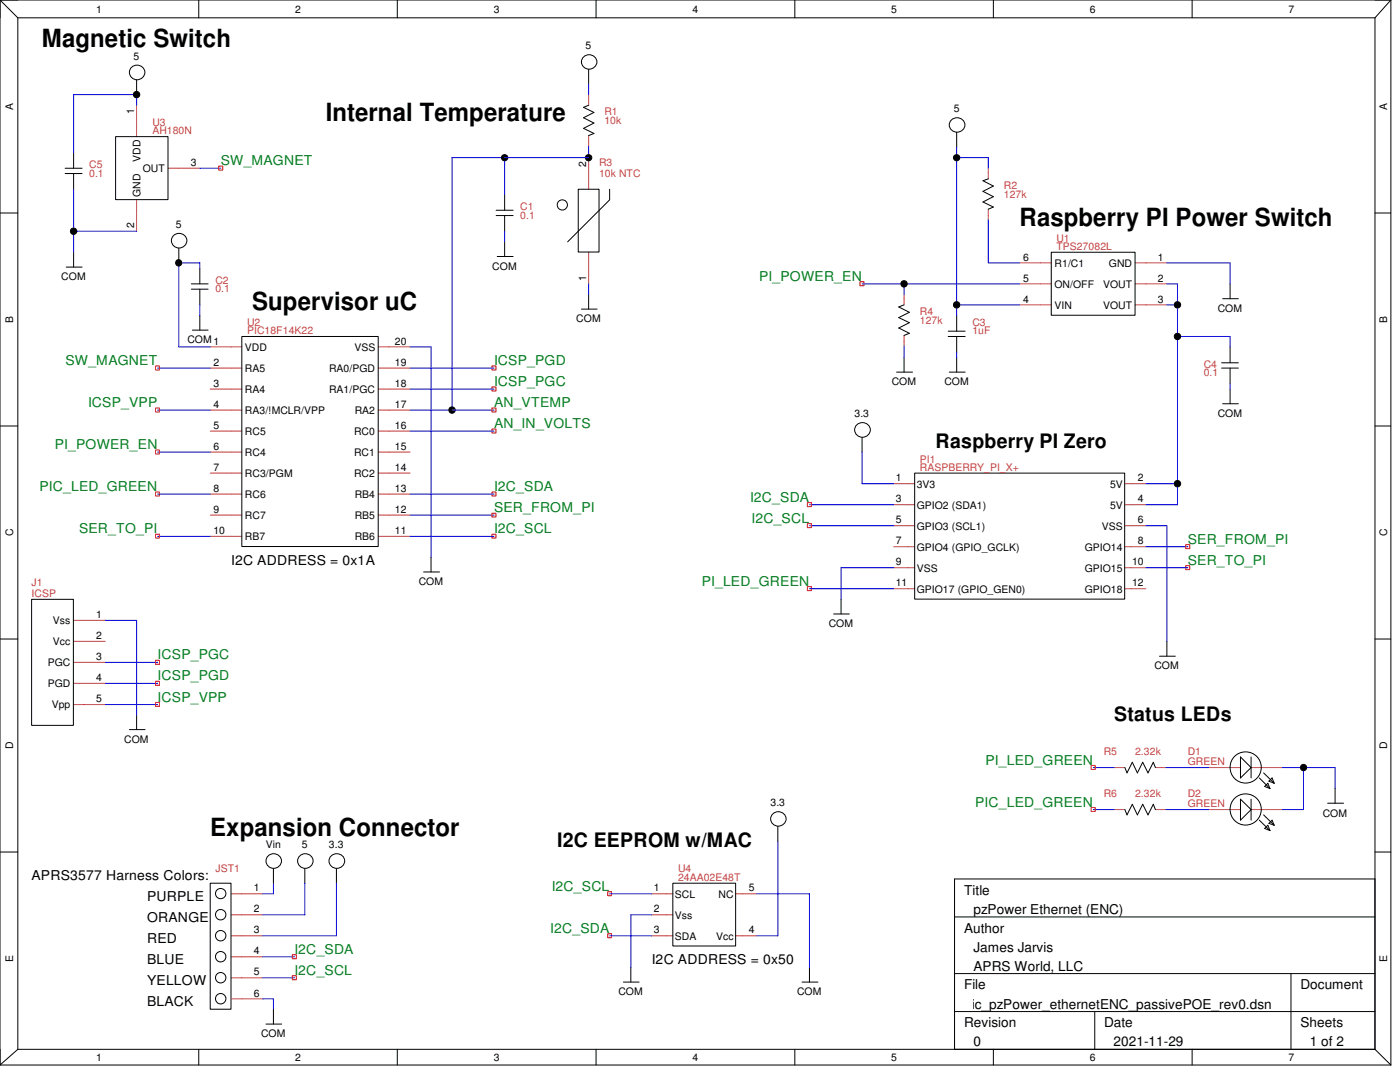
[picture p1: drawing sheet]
<svg xmlns="http://www.w3.org/2000/svg" width="279mm" height="216mm" viewBox="0 0 279 216" stroke-linecap="round" stroke-linejoin="round" font-family="sans-serif">
<g fill="none" stroke="#c04040" stroke-width=".2">
<path d="M117.5 18.9v2.1M27.3 21v6.3M27.3 39.9v6.2M33.6 33.6h6.3M117.5 27.1v2.1M117.5 31.5v6.3M197.2 33.6v2.1M117.5 50.3v6.3M180.4 58.8v2M197.2 41.7v2.2M203.5 52.5h6.3M203.5 56.6h6.3"/>
<path d="M226.6 52.5h6.3M226.6 56.6h6.3M42 69.2h6.3M42 73.4h6.3M42 77.6h6.3M75.5 69.2h6.3M75.5 73.4h6.3M75.5 77.6h6.3M180.4 66.9v2.1M203.5 60.8h6.3M226.6 60.8h6.3M42 81.8h6.3"/>
<path d="M42 86h6.3M42 90.2h6.3M42 94.4h6.3M42 98.6h6.3M75.5 81.8h6.3M75.5 86h6.3M75.5 90.2h6.3M75.5 94.4h6.3M75.5 98.6h6.3M178.4 96.5h4.1M224.5 96.5h4.2M42 102.8h6.3"/>
<path d="M42 107h6.3M75.5 102.8h6.3M75.5 107h6.3M178.4 100.7h4.1M178.4 104.9h4.1M178.4 109.1h4.1M178.4 113.3h4.1M178.4 117.5h4.1M224.5 100.7h4.2M224.5 104.9h4.2M224.5 109.1h4.2M224.5 113.3h4.2"/>
<path d="M224.5 117.5h4.2M14.7 123.8h6.3M14.7 128h6.3M14.7 132.2h6.3M14.7 136.4h6.3M14.7 140.6h6.3M222.4 153.2h2.1M230.6 153.2h2.1M241.3 153.2h6.3M249.7 153.2h6.2M46.1 178.4h6.4M130.1 178.4h4.2"/>
<path d="M146.9 178.4h4.1M222.4 161.5h2.1M230.6 161.5h2.1M241.3 161.5h6.3M249.7 161.5h6.2M46.1 182.5h6.4M46.1 186.7h6.4M46.1 190.9h6.4M46.1 195.1h6.4M46.1 199.3h6.4M130.1 182.5h4.2M130.1 186.7h4.2"/>
<path d="M146.9 186.7h4.1"/>
</g>
<g fill="none" stroke="#000" stroke-width=".2">
<path d="M0 0h277.6M0 0v212.5M0 0l3.6 3.6M3.6 3.6h270.8M3.6 3.6v205.8M27.3 16v2.9M39.7 0v3.6M79.3 0v3.6M116.3 11.5a1.48 1.48 0 0 1 2.6 .1 1.48 1.48 0 0 1-1.3 2.2 1.45 1.45 0 0 1-1.4-.8 1.45 1.45 0 0 1 .1-1.5zM117.5 13.8v3M119 0v3.6M158.6 0v3.6"/>
<path d="M198.2 0v3.6M237.9 0v3.6M274.4 3.6v205.8M277.6 0v212.5M277.6 0l-3.2 3.6M13 33.6h3.4M13 34.6h3.4M14.7 30.4v3.2M14.7 34.6v3.2M23.1 27.3h10.4v12.5h-10.4zM100.7 38.8v3.2M115.4 37.8h4.1v12.5h-4.1z"/>
<path d="M117.5 21l-1 .4 2 1-2 1.1 2 1.1-2 1 2 1-1 .5M121.7 37.8v2.1l-8.4 8.4M189.7 24.1a1.52 1.52 0 0 1 2.1-.4 1.52 1.52 0 0 1 .5 2.1 1.52 1.52 0 0 1-2.1 .4 1.52 1.52 0 0 1-.5-2.1zM190.9 26.4v3M197.2 35.7l-1 .4 2 1-2 1.1 2 1-2 1.1 2 1-1 .4M0 42.5h3.6M13.2 53.3h3.2M14.7 50.3v3M35.7 49.5v3M38.2 56.6h3.3M38.2 57.7h3.3M39.9 53.5v3.1"/>
<path d="M39.9 57.7v3.1M99 42h3.4M99 43h3.4M99.2 51.2h3.2M100.7 43v3.1M100.7 48.3v2.9M117.5 58.8v2.9M209.8 50.3h16.7v12.6h-16.7zM244 59.6h3.1M245.5 56.6v3M274.4 42.5h3.2M38.4 65.9h3.1"/>
<path d="M39.9 62.9v3M48.3 67.1h27.2v42h-27.2zM116 61.7h3.2M178.9 74.3h3.2M180.4 71.3v3M180.4 60.8l-1 .5 2.1 1-2.1 1.1 2.1 1-2.1 1 2.1 1.1-1.1 .4M189.2 67.1h3.4M189.2 66.1h3.4M189.4 74.3h3.2M190.9 62.9v3.2M190.9 67.1v3.2M190.9 71.3v3"/>
<path d="M243.8 73.4h3.3M243.8 72.4h3.3M245.5 69.2v3.2M245.5 73.4v3.2M245.5 77.6v3M0 85h3.6M170.9 84.9a1.51 1.51 0 0 1 2.5 .1 1.51 1.51 0 0 1-1.3 2.2 1.48 1.48 0 0 1-1.3-.7 1.48 1.48 0 0 1 .1-1.6zM172 87.3v2.9M182.5 94.4h42v25.1h-42zM244 80.6h3.1M274.4 85h3.2M6.3 119.6h8.3v25.1h-8.3z"/>
<path d="M84.5 114.1h3.2M86 111.2v2.9M167.9 119.6v2.9M0 127.5h3.6M166.4 122.5h3.1M231.4 130.9h3.2M232.9 128v2.9M274.4 127.5h3.2M25.8 145.6h3.2M27.3 142.7v2.9M224.5 153.2l.4 1 1.1-2.1 1 2.1 1-2.1 1.1 2.1 1.1-2.1 .4 1.1M247.6 151l2.1 2.2-2.1 2z"/>
<path d="M247.6 159.5l2.1 2-2.1 2.2zM249.7 151v4.2M249.7 159.5v4.2M251.3 155.2l2.1 2.2M252.2 154.2l2.1 2.1M252.4 156.9l.6-.6 .4 1.1zM253.2 155.9l.7-.7 .4 1.1zM266.4 157.4v2.9M0 170h3.6M42 176.2h4.1v25.2h-4.1zM54.6 173.3v2.9M60.8 173.3v2.9"/>
<path d="M66 170.9a1.51 1.51 0 0 1 2.5 .1 1.51 1.51 0 0 1-1.3 2.3 1.48 1.48 0 0 1-1.3-.8 1.48 1.48 0 0 1 .1-1.6zM67.1 173.3v2.9M134.3 176.2h12.5v12.6h-12.5zM154.1 162.6a1.48 1.48 0 0 1 2.5 .1 1.48 1.48 0 0 1-1.3 2.1 1.45 1.45 0 0 1-1.3-.7 1.45 1.45 0 0 1 .1-1.5zM155.2 164.9v3M224.5 161.5l.4 1.1 1.1-2.1 1 2.1 1-2.1 1.1 2.1 1.1-2.1 .4 1M251.3 163.7l2.1 2M252.2 162.6l2.1 2.1M252.4 165.3l.6-.6 .4 1zM253.2 164.3l.7-.6 .4 1zM265 160.3h3.1M274.4 175.4h-83.9v34"/>
<path d="M274.4 170h3.2M124.4 196h3.2M125.9 193v3M160.1 196h3.1M161.5 193v3M190.5 183h83.9M190.5 194.3h83.9M257.6 194.3v15.1M0 212.5h277.6M3.6 209.4h270.8M3.6 209.4l-3.6 3.1M39.7 209.4v3.1"/>
<path d="M53.1 204.3h3.1M54.6 201.4v2.9M79.3 209.4v3.1M119 209.4v3.1M158.6 209.4v3.1M190.5 201.8h83.9M198.2 209.4v3.1M218.5 201.8v7.6M237.9 209.4v3.1M274.4 209.4l3.2 3.1"/>
<circle cx="27.3" cy="18.9" r=".64"/>
<circle cx="27.4" cy="14.5" r="1.51"/>
<circle cx="100.7" cy="31.5" r=".63"/>
<circle cx="117.5" cy="31.5" r=".63"/>
<circle cx="190.9" cy="31.5" r=".63"/>
<circle cx="14.7" cy="46.1" r=".64"/>
<circle cx="35.7" cy="52.4" r=".63"/>
<circle cx="35.8" cy="48" r="1.51"/>
<circle cx="112.2" cy="40.9" r="1.02"/>
<circle cx="180.4" cy="56.6" r=".64"/>
<circle cx="190.9" cy="60.8" r=".64"/>
<circle cx="235" cy="60.8" r=".64"/>
<circle cx="235" cy="67.1" r=".64"/>
<circle cx="90.2" cy="81.8" r=".64"/>
<circle cx="235" cy="96.5" r=".64"/>
<circle cx="248.6" cy="153.1" r="3.1"/>
<circle cx="260.1" cy="153.2" r=".63"/>
<circle cx="44" cy="178.3" r="1.04"/>
<circle cx="54.7" cy="171.8" r="1.51"/>
<circle cx="61" cy="171.8" r="1.51"/>
<circle cx="248.6" cy="161.5" r="3.1"/>
<circle cx="44" cy="199.3" r="1.04"/>
<circle cx="44" cy="190.9" r="1.04"/>
<circle cx="44" cy="195.1" r="1.04"/>
<circle cx="44" cy="182.5" r="1.04"/>
<circle cx="44" cy="186.7" r="1.04"/>
</g>
<g fill="none" stroke="#00f" stroke-width=".2">
<path d="M117.5 16.8v2.1M14.7 37.8v12.5M27.3 21v-2.1h-12.6v11.5M39.9 33.6h4.2M100.7 31.5v7.3M117.5 29.2v2.3h-27.3v50.3M190.9 29.4v33.5M190.9 31.5h6.3v2.1M14.7 46.1h12.6M39.9 53.5v-1h-4.2v16.7h6.3M100.7 46.1v2.2M117.5 56.6v2.2"/>
<path d="M172 56.6h31.5M180.4 56.6v2.2M197.2 43.9v8.6h6.3M232.9 56.6h2.1v44.1h-6.3M232.9 52.5h12.6v4.1M31.5 73.4h10.5M39.9 60.8v2.1M81.8 69.2h4.2v42M81.8 73.4h16.8M81.8 77.6h16.8M180.4 69v2.3M190.9 60.8h12.6"/>
<path d="M190.9 70.3v1M232.9 60.8h2.1M235 67.1h10.5v2.1M245.5 76.6v1M31.5 81.8h10.5M31.5 90.2h10.5M31.5 98.6h10.5M81.8 81.8h16.8M81.8 98.6h16.8M81.8 86h16.8M172 90.2v6.3h6.4M228.7 96.5h6.3"/>
<path d="M31.5 107h10.5M81.8 102.8h16.8M81.8 107h16.8M161.5 104.9h16.9M161.5 100.7h16.9M161.5 117.5h16.9M178.4 113.3h-10.5v6.3M228.7 113.3h8.4M228.7 104.9h4.2v23.1M228.7 109.1h8.4M21 123.8h6.3v18.9M21 136.4h10.5"/>
<path d="M21 132.2h10.5M21 140.6h10.5M218.2 153.2h4.2M232.7 153.2h8.6M255.9 153.2h10.5v4.2M260.1 153.2v8.3h-4.2M54.6 176.2v2.2h-2.1M60.8 176.2v6.3h-8.3M67.1 176.2v10.5h-14.6M121.7 178.4h8.4M151 178.4h10.5v14.6M155.2 167.9v18.8h-4.2"/>
<path d="M218.2 161.5h4.2M232.7 161.5h8.6M52.5 199.3h2.1v2.1M52.5 190.9h6.3M52.5 195.1h6.3M121.7 186.7h8.4M130.1 182.5h-4.2v10.5"/>
</g>
<g fill="none" stroke="#f00" stroke-width=".2">
<path d="M43.6 33.1h.8v.9h-.8zM171.6 56.2h.8v.8h-.8zM31 73h.8v.8h-.8zM98.2 73h.8v.8h-.8zM98.2 77.2h.8v.8h-.8zM31 81.4h.8v.8h-.8zM31 89.8h.8v.8h-.8zM31 98.2h.8v.8h-.8zM98.2 85.6h.8v.8h-.8zM98.2 98.2h.8v.8h-.8zM98.2 81.4h.8v.8h-.8zM31 106.6h.8v.8h-.8z"/>
<path d="M98.2 102.4h.8v.8h-.8zM98.2 106.6h.8v.8h-.8zM161.1 100.3h.8v.8h-.8zM161.1 104.5h.8v.8h-.8zM161.1 117.1h.8v.8h-.8zM236.6 108.7h.8v.8h-.8zM236.6 112.9h.8v.8h-.8zM31 135.9h.8v.8h-.8zM31 131.7h.8v.8h-.8zM31 140.2h.8v.7h-.8zM217.8 152.7h.8v.8h-.8zM121.3 177.9h.7v.8h-.7z"/>
<path d="M217.8 161.1h.8v.8h-.8zM58.3 190.5h.8v.8h-.8zM58.3 194.7h.8v.8h-.8zM121.3 186.3h.7v.8h-.7z"/>
</g>
<g fill="#000">
<circle cx="27.3" cy="18.9" r=".64"/>
<circle cx="100.7" cy="31.5" r=".63"/>
<circle cx="117.5" cy="31.5" r=".63"/>
<circle cx="190.9" cy="31.5" r=".63"/>
<circle cx="14.7" cy="46.1" r=".64"/>
<circle cx="35.7" cy="52.4" r=".63"/>
<circle cx="180.4" cy="56.6" r=".64"/>
<circle cx="190.9" cy="60.8" r=".64"/>
<circle cx="235" cy="60.8" r=".64"/>
<circle cx="235" cy="67.1" r=".64"/>
<circle cx="90.2" cy="81.8" r=".64"/>
<circle cx="235" cy="96.5" r=".64"/>
<circle cx="260.1" cy="153.2" r=".63"/>
</g>
<g font-size="5">
<text x="8.4" y="9.4">Magnetic Switch</text>
<text x="65" y="24.1">Internal Temperature</text>
<text x="203.5" y="45">Raspberry PI Power Switch</text>
<text x="50.3" y="61.8">Supervisor uC</text>
<text x="42" y="166.8">Expansion Connector</text>
</g>
<g font-size="4">
<text x="186.7" y="89.3">Raspberry PI Zero</text>
<text x="222.4" y="143.9">Status LEDs</text>
<text x="111.2" y="169">I2C EEPROM w/MAC</text>
</g>
<g font-size="2.7" fill="#008020">
<text x="44.1" y="33">SW_MAGNET</text>
<text x="151.5" y="56">PI_POWER_EN</text>
<text x="13.1" y="72.9">SW_MAGNET</text>
<text x="98.6" y="72.9">ICSP_PGD</text>
<text x="98.6" y="77">ICSP_PGC</text>
<text x="17.6" y="81.2">ICSP_VPP</text>
<text x="98.6" y="81.2">AN_VTEMP</text>
<text x="10.9" y="89.6">PI_POWER_EN</text>
<text x="98.6" y="85.4">AN_IN_VOLTS</text>
<text x="7.9" y="98">PIC_LED_GREEN</text>
<text x="98.6" y="98">I2C_SDA</text>
<text x="149.7" y="100.1">I2C_SDA</text>
<text x="15.8" y="106.4">SER_TO_PI</text>
<text x="98.6" y="102.2">SER_FROM_PI</text>
<text x="98.6" y="106.4">I2C_SCL</text>
<text x="150" y="104.3">I2C_SCL</text>
<text x="237.1" y="108.5">SER_FROM_PI</text>
<text x="237.1" y="112.7">SER_TO_PI</text>
<text x="140" y="116.9">PI_LED_GREEN</text>
<text x="31.5" y="131.6">ICSP_PGC</text>
<text x="31.5" y="135.8">ICSP_PGD</text>
<text x="31.5" y="140">ICSP_VPP</text>
<text x="196.7" y="152.6">PI_LED_GREEN</text>
<text x="194.6" y="161">PIC_LED_GREEN</text>
<text x="110.1" y="177.8">I2C_SCL</text>
<text x="58.8" y="190.3">I2C_SDA</text>
<text x="109.8" y="186.1">I2C_SDA</text>
<text x="58.8" y="194.5">I2C_SCL</text>
</g>
<g font-size="2.7">
<text x="46.1" y="112.7">I2C ADDRESS = 0x1A</text>
<text x="6.3" y="175.6">APRS3577 Harness Colors:</text>
<text x="29.4" y="179.8">PURPLE</text>
<text x="192.4" y="178.6">Title</text>
<text x="29.4" y="184">ORANGE</text>
<text x="194.3" y="182.4">pzPower Ethernet (ENC)</text>
<text x="29.4" y="188.2">RED</text>
<text x="192.4" y="186.1">Author</text>
<text x="194.3" y="189.9">James Jarvis</text>
<text x="29.4" y="192.4">BLUE</text>
<text x="29.4" y="196.6">YELLOW</text>
<text x="130.1" y="192.4">I2C ADDRESS = 0x50</text>
<text x="192.4" y="197.4">File</text>
<text x="194.3" y="193.7">APRS World, LLC</text>
<text x="259.5" y="197.4">Document</text>
<text x="29.4" y="200.8">BLACK</text>
<text x="180.5" y="201.3">... schematic_pzPower_ethernetENC_passivePOE_rev0.dsn</text>
<text x="192.4" y="205">Revision</text>
<text x="194.3" y="208.8">0</text>
<text x="220.3" y="205">Date</text>
<text x="222.2" y="208.8">2021-11-29</text>
<text x="259.5" y="205">Sheets</text>
<text x="261.4" y="208.8">1 of 2</text>
</g>
<g font-size="2.1">
<text x="19.2" y="2.7">1</text>
<text x="58.9" y="2.7">2</text>
<text x="98.6" y="2.7">3</text>
<text x="138.2" y="2.7">4</text>
<text x="177.8" y="2.7">5</text>
<text x="217.5" y="2.7">6</text>
<text x="257.1" y="2.7">7</text>
<text x="26.7" y="11.9">5</text>
<text x="116.9" y="9.8">5</text>
<text x="2.6" y="22" transform="rotate(-90 2.6 22)">A</text>
<text x="26.8" y="22.8" transform="rotate(-90 26.8 22.8)">1</text>
<text x="190.3" y="22.4">5</text>
<text x="276.9" y="22" transform="rotate(-90 276.9 22)">A</text>
<text x="28" y="32.3" transform="rotate(-90 28 32.3)">VDD</text>
<text x="28.5" y="34.3">OUT</text>
<text x="38.1" y="33.1">3</text>
<text x="117" y="33.3" transform="rotate(-90 117 33.3)">2</text>
<text x="28" y="39.2" transform="rotate(-90 28 39.2)">GND</text>
<text x="26.8" y="45.5" transform="rotate(-90 26.8 45.5)">2</text>
<text x="35.1" y="45.5">5</text>
<text x="98.3" y="53.8">COM</text>
<text x="204.2" y="52">6</text>
<text x="210.5" y="53.2">R1/C1</text>
<text x="221.3" y="53.2">GND</text>
<text x="231.1" y="52">1</text>
<text x="12.2" y="55.9">COM</text>
<text x="117" y="56" transform="rotate(-90 117 56)">1</text>
<text x="204.2" y="56.2">5</text>
<text x="210.4" y="57.4">ON/OFF</text>
<text x="220.2" y="57.4">VOUT</text>
<text x="231.1" y="56.2">2</text>
<text x="2.6" y="64.5" transform="rotate(-90 2.6 64.5)">B</text>
<text x="115" y="64.3">COM</text>
<text x="204.2" y="60.4">4</text>
<text x="210.4" y="61.6">VIN</text>
<text x="220.2" y="61.6">VOUT</text>
<text x="231.1" y="60.4">3</text>
<text x="243" y="62.2">COM</text>
<text x="276.9" y="64.5" transform="rotate(-90 276.9 64.5)">B</text>
<text x="37.4" y="68.5">COM1</text>
<text x="48.9" y="70">VDD</text>
<text x="70.7" y="70">VSS</text>
<text x="78.8" y="68.7">20</text>
<text x="42.6" y="73">2</text>
<text x="42.6" y="77.2">3</text>
<text x="48.9" y="74.2">RA5</text>
<text x="65.7" y="74.2">RA0/PGD</text>
<text x="78.8" y="77.2">18</text>
<text x="78.8" y="73">19</text>
<text x="178" y="76.9">COM</text>
<text x="188.5" y="76.9">COM</text>
<text x="42.6" y="81.4">4</text>
<text x="48.9" y="78.4">RA4</text>
<text x="48.9" y="82.6">RA3/!MCLR/VPP</text>
<text x="65.7" y="78.4">RA1/PGC</text>
<text x="70.8" y="82.6">RA2</text>
<text x="78.8" y="81.4">17</text>
<text x="170.6" y="83.2">3.3</text>
<text x="243" y="83.2">COM</text>
<text x="42.6" y="85.6">5</text>
<text x="42.6" y="89.7">6</text>
<text x="48.9" y="86.8">RC5</text>
<text x="70.7" y="86.8">RC0</text>
<text x="78.8" y="89.7">15</text>
<text x="78.8" y="85.6">16</text>
<text x="42.6" y="93.9">7</text>
<text x="48.9" y="91">RC4</text>
<text x="48.9" y="95.2">RC3/PGM</text>
<text x="70.7" y="95.2">RC2</text>
<text x="70.7" y="91">RC1</text>
<text x="78.8" y="93.9">14</text>
<text x="42.6" y="98.1">8</text>
<text x="48.9" y="99.4">RC6</text>
<text x="70.8" y="99.4">RB4</text>
<text x="78.8" y="98.1">13</text>
<text x="178.8" y="96.1">1</text>
<text x="178.8" y="100.2">3</text>
<text x="183" y="97.3">3V3</text>
<text x="183" y="101.5">GPIO2 (SDA1)</text>
<text x="221.5" y="97.3">5V</text>
<text x="221.5" y="101.5">5V</text>
<text x="227.1" y="96.1">2</text>
<text x="227.1" y="100.2">4</text>
<text x="2.6" y="107" transform="rotate(-90 2.6 107)">C</text>
<text x="42.6" y="102.3">9</text>
<text x="42.6" y="106.6">10</text>
<text x="48.9" y="103.6">RC7</text>
<text x="48.9" y="107.8">RB7</text>
<text x="70.8" y="107.8">RB6</text>
<text x="70.8" y="103.6">RB5</text>
<text x="78.8" y="106.6">11</text>
<text x="78.8" y="102.3">12</text>
<text x="178.8" y="104.4">5</text>
<text x="183" y="105.7">GPIO3 (SCL1)</text>
<text x="219.9" y="105.7">VSS</text>
<text x="227.1" y="104.4">6</text>
<text x="276.9" y="107" transform="rotate(-90 276.9 107)">C</text>
<text x="178.8" y="108.6">7</text>
<text x="178.8" y="112.8">9</text>
<text x="183" y="109.9">GPIO4 (GPIO_GCLK)</text>
<text x="216.5" y="109.9">GPIO14</text>
<text x="225.9" y="112.8">10</text>
<text x="227.1" y="108.6">8</text>
<text x="83.6" y="116.8">COM</text>
<text x="178.8" y="117">11</text>
<text x="183" y="114">VSS</text>
<text x="183" y="118.3">GPIO17 (GPIO_GEN0)</text>
<text x="216.5" y="114">GPIO15</text>
<text x="216.5" y="118.3">GPIO18</text>
<text x="225.9" y="117">12</text>
<text x="10.5" y="124.5">Vss</text>
<text x="19.2" y="123.3">1</text>
<text x="165.4" y="125.2">COM</text>
<text x="10.5" y="128.7">Vcc</text>
<text x="19.2" y="131.7">3</text>
<text x="19.2" y="127.5">2</text>
<text x="9.5" y="133">PGC</text>
<text x="9.5" y="137.2">PGD</text>
<text x="19.2" y="135.9">4</text>
<text x="230.4" y="133.6">COM</text>
<text x="10.3" y="141.4">Vpp</text>
<text x="19.2" y="140.1">5</text>
<text x="2.6" y="149.5" transform="rotate(-90 2.6 149.5)">D</text>
<text x="24.8" y="148.3">COM</text>
<text x="276.9" y="149.5" transform="rotate(-90 276.9 149.5)">D</text>
<text x="153.8" y="160.9">3.3</text>
<text x="264" y="162.9">COM</text>
<text x="53" y="169.2">Vin</text>
<text x="60.2" y="169.2">5</text>
<text x="65.7" y="169.2">3.3</text>
<text x="50.6" y="177.9">1</text>
<text x="130.5" y="177.9">1</text>
<text x="134.7" y="179.1">SCL</text>
<text x="143.4" y="179.1">NC</text>
<text x="149.5" y="177.9">5</text>
<text x="50.6" y="182.1">2</text>
<text x="130.5" y="182.1">2</text>
<text x="134.7" y="183.3">Vss</text>
<text x="2.6" y="192" transform="rotate(-90 2.6 192)">E</text>
<text x="50.6" y="186.3">3</text>
<text x="50.6" y="190.5">4</text>
<text x="130.5" y="186.3">3</text>
<text x="134.7" y="187.5">SDA</text>
<text x="143" y="187.5">Vcc</text>
<text x="149.5" y="186.3">4</text>
<text x="276.9" y="192" transform="rotate(-90 276.9 192)">E</text>
<text x="50.6" y="194.6">5</text>
<text x="50.6" y="198.8">6</text>
<text x="123.4" y="198.6">COM</text>
<text x="159.1" y="198.6">COM</text>
<text x="52.1" y="207">COM</text>
<text x="19.2" y="211.7">1</text>
<text x="58.9" y="211.7">2</text>
<text x="98.6" y="211.7">3</text>
<text x="138.2" y="211.7">4</text>
<text x="177.8" y="211.7">5</text>
<text x="217.5" y="211.7">6</text>
<text x="257.1" y="211.7">7</text>
</g>
<g font-size="2.1" fill="#c04040">
<text x="120.6" y="23">R1</text>
<text x="30.4" y="25.1">U3</text>
<text x="30.4" y="26.8">AH180N</text>
<text x="120.6" y="24.7">10k</text>
<text x="17.8" y="33.5">C5</text>
<text x="17.8" y="35.2">0.1</text>
<text x="119.6" y="33.1">R3</text>
<text x="119.6" y="35.2">10k NTC</text>
<text x="103.8" y="41.9">C1</text>
<text x="200.4" y="37.7">R2</text>
<text x="200.4" y="39.4">127k</text>
<text x="103.8" y="43.6">0.1</text>
<text x="210.9" y="48.2">U1</text>
<text x="210.9" y="49.9">TPS27082L</text>
<text x="43" y="56.6">C2</text>
<text x="43" y="58.3">0.1</text>
<text x="49.3" y="65">U2</text>
<text x="183.6" y="62.9">R4</text>
<text x="183.6" y="64.6">127k</text>
<text x="194.1" y="65">C3</text>
<text x="49.3" y="66.7">PIC18F14K22</text>
<text x="194.1" y="66.7">1uF</text>
<text x="240.2" y="73.4">C4</text>
<text x="240.2" y="75.1">0.1</text>
<text x="183.6" y="92.3">PI1</text>
<text x="183.6" y="93.9">RASPBERRY_PI_X+</text>
<text x="6.3" y="117">J1</text>
<text x="6.3" y="119.1">ICSP</text>
<text x="220.3" y="150.6">R5</text>
<text x="226.6" y="150.6">2.32k</text>
<text x="237.1" y="150.6">D1</text>
<text x="237.1" y="152.7">GREEN</text>
<text x="220.3" y="159">R6</text>
<text x="226.6" y="159">2.32k</text>
<text x="237.1" y="159">D2</text>
<text x="237.1" y="161.1">GREEN</text>
<text x="43" y="174.1">JST1</text>
<text x="135.3" y="174.1">U4</text>
<text x="135.3" y="175.8">24AA02E48T</text>
</g>
</svg>
